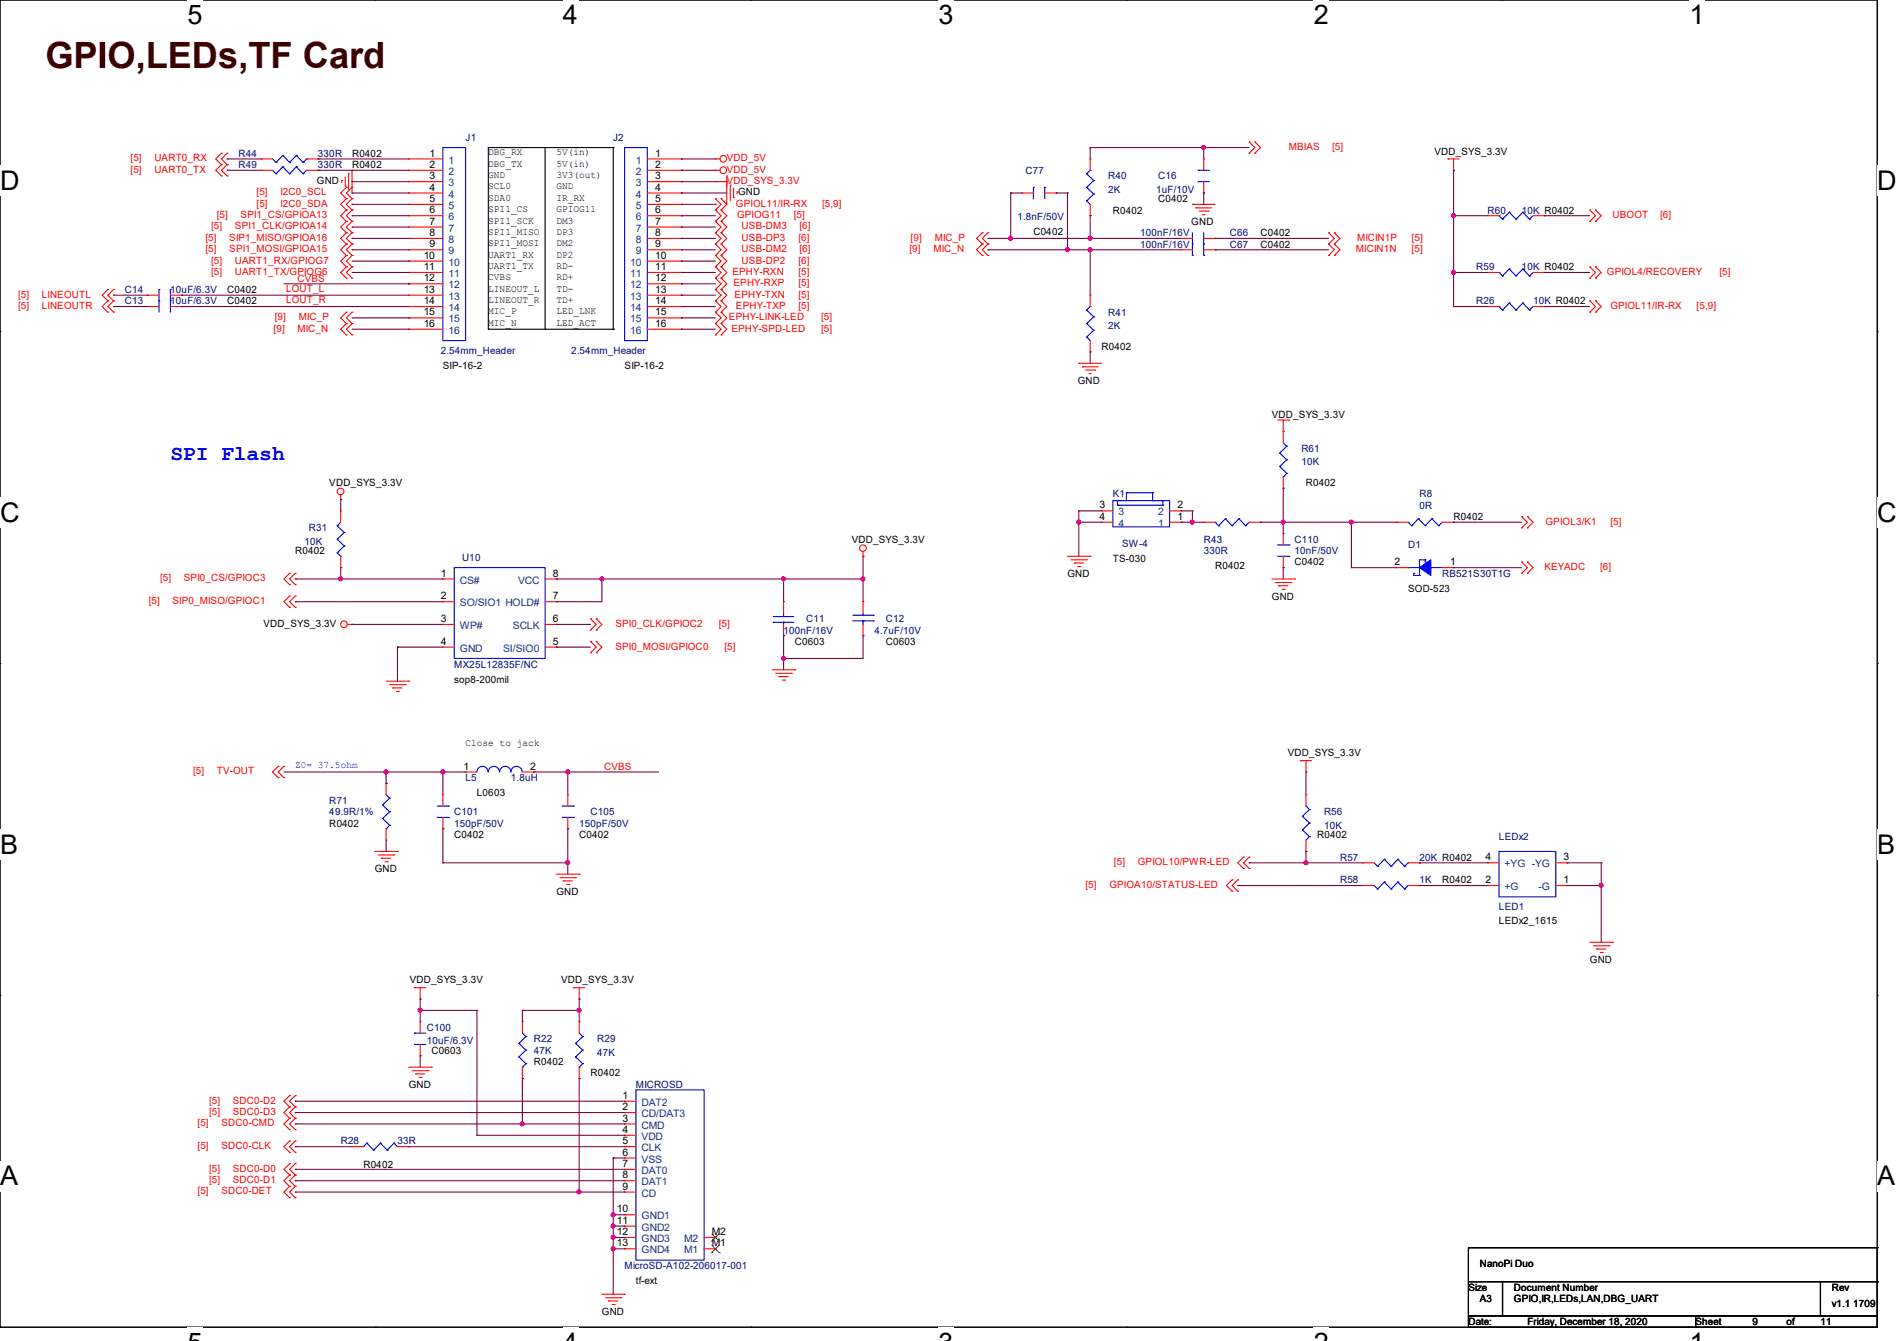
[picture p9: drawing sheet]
<svg xmlns="http://www.w3.org/2000/svg" width="297mm" height="210mm" viewBox="0 0 297 210" stroke-linecap="round" stroke-linejoin="round" font-family="sans-serif">
<path d="M0 0h293.9v207.9h-293.9z" fill="none" stroke="#000" stroke-width=".17"/>
<g fill="#fff">
<path d="M29.4 0h2.4v4.7h-2.4z"/>
<path d="M29.4 207.9h2.4v2.1h-2.4z"/>
</g>
<path d="M58.8 0h.1M58.8 207.9h.1" fill="none" stroke="#000" stroke-width=".17"/>
<g fill="#fff">
<path d="M88.1 0h2.4v4.7h-2.4z"/>
<path d="M88.1 207.9h2.4v2.1h-2.4z"/>
</g>
<path d="M117.6 0h.1M117.6 207.9h.1" fill="none" stroke="#000" stroke-width=".17"/>
<g fill="#fff">
<path d="M146.9 0h2.4v4.7h-2.4z"/>
<path d="M146.9 207.9h2.4v2.1h-2.4z"/>
</g>
<path d="M176.3 0h.1M176.3 207.9h.1" fill="none" stroke="#000" stroke-width=".17"/>
<g fill="#fff">
<path d="M205.7 0h2.4v4.7h-2.4z"/>
<path d="M205.7 207.9h2.4v2.1h-2.4z"/>
</g>
<path d="M235.1 0h.1M235.1 207.9h.1" fill="none" stroke="#000" stroke-width=".17"/>
<g fill="#fff">
<path d="M264.5 0h2.4v4.7h-2.4z"/>
<path d="M264.5 207.9h2.4v2.1h-2.4z"/>
<path d="M0 26h3v4.7h-3z"/>
<path d="M293.9 26h3.1v4.7h-3.1z"/>
<path d="M0 77.9h3v4.7h-3z"/>
<path d="M293.9 77.9h3.1v4.7h-3.1z"/>
</g>
<path d="M0 51.9h.1M293.9 51.9h.1" fill="none" stroke="#000" stroke-width=".17"/>
<g fill="#fff">
<path d="M0 129.9h2.8v4.7h-2.8z"/>
<path d="M293.9 129.9h2.9v4.7h-2.9z"/>
</g>
<path d="M0 103.9h.1M293.9 103.9h.1" fill="none" stroke="#000" stroke-width=".17"/>
<g fill="#fff">
<path d="M0 181.8h2.8v4.8h-2.8z"/>
<path d="M293.8 181.8h3v4.8h-3z"/>
</g>
<g fill="none" stroke="#000" stroke-width=".17">
<path d="M85.3 23.1v28.5M96 23.1h.1M96 23.1h-19.5v28.5M96 23.1v28.5M76.5 51.6h.1M76.5 51.6h19.5M85.3 51.6h.1M96 51.6h.1M0 155.9h.1M293.9 155.9h.1M229.9 195.4h.1M229.9 195.4v5.3"/>
<path d="M229.9 195.4h64M293.9 195.4h.1M293.9 195.4v5.3M229.9 200.7h5.3v5.4h-5.3zM229.9 206.1h35.6v1.8h-35.6zM235.2 200.7h49.8v5.4h-49.8zM265.5 206.1h28.4v1.8h-28.4zM285 200.7h8.9v5.4h-8.9zM293.9 200.7h.1"/>
</g>
<g fill="none" stroke="#f00" stroke-width=".17">
<path d="M34.7 24h.1M34.7 25.8h.1M34.7 27.6h.1M34.7 24l-.9 .9 .9 .9M34.7 25.8l-.9 .9 .9 .9M35.6 24h.1M35.6 25.8h.1M35.6 27.6h.1M35.6 24l-.9 .9 .9 .9M35.6 25.8l-.9 .9 .9 .9M40.9 24.9h.1M40.9 26.7h.1"/>
<path d="M40.9 24.9h1.8M40.9 26.7h1.8M48 24.9h1.8M48 26.7h1.8M49.8 24.9h.1M49.8 26.7h.1M53.5 28.3h.1M53.5 28.3v.3M54.1 29.2h.1M54.1 27.7v1.5M54.2 31.1h.1M54.2 32.9h.1"/>
<path d="M54.2 29.3h.1M54.2 38.2h.1M54.2 36.4h.1M54.2 34.7h.1M54.2 31.1l-.9 .9 .9 .9M54.2 29.3l-.9 .9 .9 .9M54.2 38.2l-.9 .9 .9 .9M54.2 36.4l-.9 .9 .9 .9M54.2 34.7l-.9 .9 .9 .8M54.2 32.9l-.9 .9 .9 .9M54.6 27.2h.1M54.6 27.2v2.5"/>
<path d="M55.1 26.7h.1M55.1 31.1h.1M55.1 32.9h.1M55.1 29.3h.1M55.1 38.2h.1M55.1 36.4h.1M55.1 34.7h.1M55.1 26.7v3.5M55.1 31.1l-.9 .9 .9 .9M55.1 29.3l-.9 .9 .9 .9M55.1 38.2l-.9 .9 .9 .9M55.1 36.4l-.9 .9 .9 .9"/>
<path d="M55.1 34.7l-.9 .9 .9 .8M55.1 32.9l-.9 .9 .9 .9M64 24.9h.1M64 26.7h.1M64 28.4h.1M64 30.2h.1M64 32h.1M64 33.8h.1M64 35.6h.1M64 37.3h.1M64 39.1h.1M64 24.9h5.3"/>
<path d="M64 28.4h5.3M64 26.7h5.3M64 32h5.3M64 37.3h5.3M64 30.2h5.3M64 33.8h5.3M64 35.6h5.3M64 39.1h5.3M101.3 24.9h5.4M101.3 28.4h5.4M101.3 26.7h5.4M101.3 32h5.4"/>
<path d="M101.3 37.3h5.4M101.3 30.2h5.4M101.3 33.8h5.4M101.3 35.6h5.4M101.3 39.1h5.4M106.7 24.9h.1M106.7 26.7h.1M106.7 28.4h.1M106.7 30.2h.1M106.7 32h.1M106.7 33.8h.1M106.7 35.6h.1"/>
<path d="M106.7 37.3h.1M106.7 39.1h.1M112 24.9h.1M112 28.4h.1M112 26.7h.1M112 32.9h.1M112 31.1h.1M112 34.7h.1M112 36.4h.1M112 38.2h.1M112 24.9h.7M112 28.4h1.8"/>
<path d="M112 26.7h.7M112 31.1l.9 .9-.9 .9M112 32.9l.9 .9-.9 .9M112 36.4l.9 .9-.9 .9M112 34.7l.9 .9-.9 .8M112 38.2l.9 .9-.9 .9M112.9 32.9h.1M112.9 31.1h.1M112.9 34.7h.1M112.9 36.4h.1M112.9 38.2h.1M112.9 31.1l.9 .9"/>
<path d="M112.9 32.9l.9 .9-.9 .9M112.9 36.4l.9 .9-.9 .9M112.9 34.7l.9 .9-.9 .8M112.9 38.2l.9 .9-.9 .9M113.8 28.4h.1M113.8 27.6h.1M113.8 27.6v4.4M113.8 32l-.9 .9M114.3 29h.1M114.3 29v2.5M114.9 30.9h.1M114.9 29.5v1.4"/>
<path d="M115.4 30.1h.1M115.4 30.1v.3M153.8 36.4h.1M153.8 38.2h.1M153.8 36.4l-.9 .9 .9 .9M153.8 38.2l-.9 .9 .9 .9M154.7 36.4h.1M154.7 38.2h.1M154.7 36.4l-.9 .9 .9 .9M154.7 38.2l-.9 .9 .9 .9M160 30.2h.1M160 30.2h1.8"/>
<path d="M163.6 30.2h1.8M165.4 30.2h.1M170.7 33.8h.1M170.7 24.9h.1M170.7 24.9v1.8M170.7 32v1.8M184.9 37.3h.1M184.9 39.1h.1M184.9 37.3h1.8M184.9 39.1h1.8M186.7 32h.1M186.7 32h3.5"/>
<path d="M187.2 32.6h.1M187.2 32.6h2.5M187.7 33.1h1.5M188.3 33.6h.1M188.3 33.6h.3M188.5 24.9h.1M188.5 30.2h.1M188.5 37.3h1.7M188.5 39.1h1.7M188.5 24.9v1.8M188.5 28.4v1.8M189.2 33.1h.1"/>
<path d="M190.2 37.3h.1M190.2 39.1h.1M195.6 24h.1M195.6 22.2h.1M195.6 22.2l.9 .9-.9 .9M196.5 24h.1M196.5 22.2h.1M196.5 22.2l.9 .9-.9 .9M208 38.2h.1M208 36.4h.1M208 36.4l.9 .9-.9 .9M208 38.2l.9 .9-.9 .9"/>
<path d="M208.9 38.2h.1M208.9 36.4h.1M208.9 36.4l.9 .9-.9 .9M208.9 38.2l.9 .9-.9 .9M226.7 24.9h.1M226.7 24.9h1.8M227.6 26.7h.1M227.6 24.9v1.8M232.9 33.8h.1M232.9 33.8h1.8M240 33.8h1.8M241.8 33.8h.1"/>
<path d="M248.9 34.7h.1M248.9 32.9h.1M248.9 32.9l.9 .9-.9 .9M249.8 34.7h.1M249.8 32.9h.1M249.8 32.9l.9 .9-.9 .9M16.9 45.3h.1M16.9 47.1h.1M16.9 48.9h.1M16.9 45.3l-.9 .9 .9 .9M16.9 47.1l-.9 .9 .9 .9M17.8 45.3h.1"/>
<path d="M17.8 47.1h.1M17.8 48.9h.1M17.8 45.3l-.9 .9 .9 .9M17.8 47.1l-.9 .9 .9 .9M23.1 48h.1M23.1 46.2h.1M23.1 46.2h1.8M23.1 48h1.8M26.7 46.2h1.7M26.7 48h1.7M28.4 48h.1M28.4 46.2h.1"/>
<path d="M54.2 40h.1M54.2 43.6h.1M54.2 41.8h.1M54.2 48.9h.1M54.2 50.7h.1M54.2 52.5h.1M54.2 41.8l-.9 .9 .9 .9M54.2 40l-.9 .9 .9 .9M54.2 48.9l-.9 .9 .9 .9M54.2 50.7l-.9 .9 .9 .9M55.1 40h.1M55.1 43.6h.1"/>
<path d="M55.1 41.8h.1M55.1 48.9h.1M55.1 50.7h.1M55.1 52.5h.1M55.1 41.8l-.9 .9 .9 .9M55.1 40l-.9 .9 .9 .9M55.1 48.9l-.9 .9 .9 .9M55.1 50.7l-.9 .9 .9 .9M64 40.9h.1M64 42.7h.1M64 44.4h.1M64 46.2h.1"/>
<path d="M64 48h.1M64 49.8h.1M64 51.6h.1M64 42.7h5.3M64 40.9h5.3M64 44.4h5.3M64 46.2h5.3M64 48h5.3M64 49.8h5.3M64 51.6h5.3M101.3 42.7h5.4M101.3 40.9h5.4"/>
<path d="M101.3 44.4h5.4M101.3 46.2h5.4M101.3 48h5.4M101.3 49.8h5.4M101.3 51.6h5.4M106.7 40.9h.1M106.7 42.7h.1M106.7 44.4h.1M106.7 46.2h.1M106.7 48h.1M106.7 49.8h.1M106.7 51.6h.1"/>
<path d="M112 45.3h.1M112 43.6h.1M112 41.8h.1M112 48.9h.1M112 47.1h.1M112 52.5h.1M112 50.7h.1M112 40h.1M112 43.6l.9 .8-.9 .9M112 41.8l.9 .9-.9 .9M112 47.1l.9 .9-.9 .9M112 45.3l.9 .9-.9 .9"/>
<path d="M112 50.7l.9 .9-.9 .9M112 48.9l.9 .9-.9 .9M112 40l.9 .9-.9 .9M112.9 45.3h.1M112.9 43.6h.1M112.9 41.8h.1M112.9 48.9h.1M112.9 47.1h.1M112.9 52.5h.1M112.9 50.7h.1M112.9 40h.1M112.9 43.6l.9 .8-.9 .9"/>
<path d="M112.9 41.8l.9 .9-.9 .9M112.9 47.1l.9 .9-.9 .9M112.9 45.3l.9 .9-.9 .9M112.9 50.7l.9 .9-.9 .9M112.9 48.9l.9 .9-.9 .9M112.9 40l.9 .9-.9 .9M153.8 40h.1M154.7 40h.1M168.9 56.9h.1M168.9 56.9h3.6M169.5 57.4h.1M169.5 57.4h2.4"/>
<path d="M170 58h1.4M170.5 58.5h.1M170.5 58.5h.4M170.7 55.1h.1M170.7 46.2h.1M170.7 46.2v1.8M170.7 53.3v1.8M171.4 58h.1M208 40h.1M208.9 40h.1M232.9 42.7h.1M232.9 48h.1"/>
<path d="M232.9 42.7h1.8M232.9 48h1.8M240 42.7h1.8M240 48h1.8M241.8 42.7h.1M241.8 48h.1M248.9 43.6h.1M248.9 41.8h.1M248.9 48.9h.1M248.9 47.1h.1M248.9 41.8l.9 .9-.9 .9M248.9 47.1l.9 .9-.9 .9"/>
<path d="M249.8 43.6h.1M249.8 41.8h.1M249.8 48.9h.1M249.8 47.1h.1M249.8 41.8l.9 .9-.9 .9M249.8 47.1l.9 .9-.9 .9M53.3 78.2h.1M53.3 77.5v.7M200 65.8h1.8M200.9 67.6h.1M200.9 76.5h.1M200.9 65.8v3.5"/>
<path d="M200.9 74.7v1.8M201.8 65.8h.1M45.3 95.1h.1M45.3 93.3h.1M45.3 91.6h.1M45.3 89.8h.1M45.3 93.3l-.8 .9 .8 .9M45.3 89.8l-.8 .9 .8 .9M46.2 95.1h.1M46.2 93.3h.1M46.2 91.6h.1M46.2 89.8h.1"/>
<path d="M46.2 93.3l-.9 .9 .9 .9M46.2 89.8l-.9 .9 .9 .9M53.3 80h.1M53.3 88.9h.1M53.3 80v1.8M53.3 87.1v1.8M54.4 97.8h.7M55.1 97.8h.1M69.3 90.7h.1M69.3 94.2h.1M69.3 97.8h.1M69.3 97.8h1.8"/>
<path d="M69.3 90.7h1.8M69.3 94.2h1.8M85.3 97.8h1.8M85.3 90.7h1.8M85.3 94.2h1.8M87.1 97.8h.1M87.1 94.2h.1M87.1 90.7h.1M92.5 98.7h.1M92.5 96.9h.1M92.5 96.9l.8 .9-.8 .9M93.3 98.7h.1"/>
<path d="M93.3 96.9h.1M93.3 96.9l.9 .9-.9 .9M122.7 99.6h.1M122.7 94.2h.1M122.7 94.2v1.8M122.7 97.8v1.8M135.1 87.1h.1M135.1 94.2h.1M135.1 99.6h.1M135.1 86.4v.7M135.1 94.2v1.8M135.1 97.8v1.8"/>
<path d="M167.1 87.1h3.6M167.7 87.7h2.4M168.2 88.2h.1M168.2 88.2h1.4M168.7 88.7h.4M169.1 88.7h.1M170.1 87.7h.1M170.7 87.1h.1M172.5 80h.1M172.5 81.8h.1M172.5 81.8h1.7M172.5 80h1.7"/>
<path d="M183.1 81.8h1.8M183.1 80h1.8M184.9 80h.1M184.9 81.8h.1M188.5 81.8h.1M188.5 81.8h1.7M195.6 81.8h1.8M197.4 81.8h.1M199.1 90.7h3.6M199.7 91.2h2.4M200.2 91.7h.1M200.2 91.7h1.4"/>
<path d="M200.7 92.3h.4M200.9 88.9h.1M200.9 83.6h.1M200.9 83.6v1.7M200.9 87.1v1.8M201.1 92.3h.1M202.1 91.2h.1M202.7 90.7h.1M218.7 81.8h.1M218.7 88.9h.1M218.7 81.8h1.8M218.7 88.9h1.8"/>
<path d="M225.8 81.8h1.8M225.8 88.9h1.8M227.6 81.8h.1M227.6 88.9h.1M238.3 89.8h.1M238.3 88h.1M238.3 80.9h.1M238.3 82.7h.1M238.3 88l.8 .9-.8 .9M238.3 80.9l.8 .9-.8 .9M239.1 89.8h.1M239.1 88h.1"/>
<path d="M239.1 80.9h.1M239.1 82.7h.1M239.1 88l.9 .9-.9 .9M239.1 80.9l.9 .9-.9 .9M60.5 106.7h3.5M61 107.2h2.5M61.5 107.7h.1M61.5 107.7h1.4M62.1 108.3h.3M62.4 108.3h.1M63.5 107.2h.1M64 106.7h.1"/>
<path d="M69.3 101.3h.1M69.3 101.3h1.8M85.3 101.3h1.8M87.1 101.3h.1M92.5 102.2h.1M92.5 100.5h.1M92.5 100.5l.8 .8-.8 .9M93.3 102.2h.1M93.3 100.5h.1M93.3 100.5l.9 .8-.9 .9M120.9 104.9h3.6M121.5 105.5h2.4"/>
<path d="M122 106h.1M122 106h1.4M122.5 106.5h.4M122.9 106.5h.1M123.9 105.5h.1M124.5 104.9h.1M203.6 119.1h.1M203.6 119.1h1.8M204.5 119.1v1.8M43.6 121.8h.1M43.6 120h.1M43.6 120l-.9 .9 .9 .9"/>
<path d="M44.5 121.8h.1M44.5 120h.1M44.5 120l-.9 .9 .9 .9M58.7 133.4h3.5M59.2 133.9h2.5M59.7 134.4h.1M59.7 134.4h1.5M60.3 135h.3M60.5 122.7h.1M60.5 131.6h.1M60.5 122.7v1.8M60.5 129.8v1.8"/>
<path d="M60.6 135h.1M61.7 133.9h.1M62.2 133.4h.1M69.3 129.8h.1M69.3 124.5h.1M69.3 124.5v1.7M69.3 128v1.8M72.9 120.9h.1M72.9 120.9h1.8M81.8 120.9h1.8M83.6 120.9h.1M87.1 136.9h3.6"/>
<path d="M87.7 137.5h2.4M88.2 138h.1M88.2 138h1.4M88.7 138.5h.4M88.9 129.8h.1M88.9 124.5h.1M88.9 124.5v1.7M88.9 128v1.8M89.1 138.5h.1M90.1 137.5h.1M90.7 136.9h.1M192.9 139.6h.1"/>
<path d="M192.9 137.8h.1M192.9 137.8l-.9 .9 .9 .9M193.8 139.6h.1M193.8 137.8h.1M193.8 137.8l-.9 .9 .9 .9M194.7 136h.1M194.7 134.2h.1M194.7 134.2l-.9 .9 .9 .9M195.6 136h.1M195.6 134.2h.1M195.6 134.2l-.9 .9 .9 .9M204.5 120.9h.1"/>
<path d="M204.5 133.4h.1M204.5 124.5h.1M204.5 124.5v1.7M204.5 131.6v1.8M213.4 135.1h.1M213.4 138.7h.1M213.4 135.1h1.7M213.4 138.7h1.7M220.5 135.1h1.8M220.5 138.7h1.8M222.3 135.1h.1M222.3 138.7h.1"/>
<path d="M232.9 135.1h.1M232.9 138.7h.1M232.9 135.1h1.8M232.9 138.7h1.8M243.6 135.1h1.8M243.6 138.7h1.8M245.4 135.1h.1M245.4 138.7h.1M64.9 154.7h.1M64.9 154.7h1.8M65.8 156.5h.1M65.8 154.7v1.8"/>
<path d="M89.8 154.7h.1M89.8 154.7h1.8M90.7 156.5h.1M90.7 154.7v1.8M248.9 147.6h3.6M249.5 148.1h2.4M250 148.6h.1M250 148.6h1.4M250.5 149.2h.4M250.9 149.2h.1M251.9 148.1h.1M252.5 147.6h.1"/>
<path d="M45.3 175.1h.1M45.3 173.4h.1M45.3 176.9h.1M45.3 178.7h.1M45.3 171.6h.1M45.3 173.4l-.8 .8 .8 .9M45.3 175.1l-.8 .9 .8 .9M45.3 178.7l-.8 .9 .8 .9M45.3 171.6l-.8 .9 .8 .9M46.2 175.1h.1M46.2 173.4h.1M46.2 176.9h.1"/>
<path d="M46.2 178.7h.1M46.2 171.6h.1M46.2 173.4l-.9 .8 .9 .9M46.2 175.1l-.9 .9 .9 .9M46.2 178.7l-.9 .9 .9 .9M46.2 171.6l-.9 .9 .9 .9M55.1 179.6h.1M55.1 179.6h1.8M62.2 179.6h1.8M64 179.6h.1M64 167.1h3.6M64.6 167.7h2.4"/>
<path d="M65.1 168.2h.1M65.1 168.2h1.4M65.6 168.7h.4M65.8 160h.1M65.8 165.4h.1M65.8 160v1.8M65.8 163.6v1.8M66 168.7h.1M67 167.7h.1M67.6 167.1h.1M81.8 160h.1M81.8 168.9h.1"/>
<path d="M81.8 160v1.8M81.8 167.1v1.8M90.7 160h.1M90.7 168.9h.1M90.7 160v1.8M90.7 167.1v1.8M97.8 172.5h.1M97.8 174.2h.1M97.8 176h.1M97.8 177.8h.1M97.8 179.6h.1M97.8 179.6h1.8"/>
<path d="M97.8 172.5h1.8M97.8 174.2h1.8M97.8 176h1.8M97.8 177.8h1.8M45.3 180.5h.1M45.3 184h.1M45.3 182.2h.1M45.3 185.8h.1M45.3 187.6h.1M45.3 182.2l-.8 .9 .8 .9M45.3 184l-.8 .9 .8 .9M45.3 185.8l-.8 .9 .8 .9"/>
<path d="M46.2 180.5h.1M46.2 184h.1M46.2 182.2h.1M46.2 185.8h.1M46.2 187.6h.1M46.2 182.2l-.9 .9 .9 .9M46.2 184l-.9 .9 .9 .9M46.2 185.8l-.9 .9 .9 .9M97.8 181.4h.1M97.8 183.1h.1M97.8 184.9h.1M97.8 186.7h.1"/>
<path d="M97.8 190.2h.1M97.8 192h.1M97.8 193.8h.1M97.8 195.6h.1M97.8 181.4h1.8M97.8 183.1h1.8M97.8 184.9h1.8M97.8 186.7h1.8M97.8 190.2h1.8M97.8 192h1.8M97.8 193.8h1.8M97.8 195.6h1.8"/>
<path d="M110.2 193.8h1.8M110.2 195.6h1.8M112 195.6h.1M112 193.8h.1M94.2 202.7h3.6M94.8 203.2h2.4M95.3 203.8h.1M95.3 203.8h1.4M95.8 204.3h.4M96.2 204.3h.1M97.2 203.2h.1M97.8 202.7h.1"/>
<circle cx="113.2" cy="24.9" r=".52"/>
<circle cx="113.2" cy="26.6" r=".52"/>
<circle cx="53.3" cy="77" r=".52"/>
<circle cx="53.8" cy="97.8" r=".52"/>
<circle cx="135.1" cy="85.9" r=".52"/>
</g>
<g fill="none" stroke="#00f" stroke-width=".17">
<path d="M42.7 24.9l.5 .5M42.7 26.7l.5 .5M43.2 25.4h.1M43.2 27.2h.1M44.3 24.3h.1M44.3 26.1h.1M44.3 24.3l-1.1 1.1M44.3 24.3l1 1.1M44.3 26.1l-1.1 1.1M44.3 26.1l1 1.1M45.3 25.4h.1M45.3 27.2h.1"/>
<path d="M46.4 24.3h.1M46.4 26.1h.1M46.4 24.3l-1.1 1.1M46.4 24.3l1.1 1.1M46.4 26.1l-1.1 1.1M46.4 26.1l1.1 1.1M47.5 25.4h.1M47.5 27.2h.1M48 24.9h.1M48 26.7h.1M48 24.9l-.5 .5M48 26.7l-.5 .5"/>
<path d="M69.3 23.1h3.6v30.2h-3.6zM97.8 23.1h3.5v30.2h-3.5zM161.8 29.3h.1M161.8 29.3v1.8M163.6 29.3h.1M163.6 29.3v1.8M170.1 31.5h.1M170.1 29.3h.1M170.1 27.2h.1M170.1 31.5l.6 .5M170.1 29.3l1.1 1.1M170.1 27.2l1.1 1.1"/>
<path d="M170.7 26.7h.1M170.7 26.7l-.6 .5M171.2 30.4h.1M171.2 28.3h.1M171.2 30.4l-1.1 1.1M171.2 28.3l-1.1 1M186.7 38.2h.1M186.7 36.4v3.6M187.6 26.7h.1M187.6 28.4h.1M187.6 26.7h1.8M187.6 28.4h1.8"/>
<path d="M188.5 38.2h.1M188.5 36.4v3.6M234.7 33.8h.1M234.7 33.8l.5 .5M235.2 34.3h.1M236.3 33.2h.1M236.3 33.2l1.1 1.1M236.3 33.2l-1.1 1.1M237.4 34.3h.1M238.4 33.2h.1M238.4 33.2l1.1 1.1M238.4 33.2l-1 1.1"/>
<path d="M239.5 34.3h.1M240 33.8l-.5 .5M24.9 47.1h.1M24.9 45.3h.1M24.9 45.3v3.6M26.7 47.1h.1M26.7 45.3h.1M26.7 45.3v3.6M170.1 52.8h.1M170.1 50.7h.1M170.1 48.6h.1M170.1 52.8l.6 .5"/>
<path d="M170.1 50.7l1.1 1M170.1 48.6l1.1 1M170.7 48h.1M170.7 48l-.6 .6M171.2 51.7h.1M171.2 49.6h.1M171.2 51.7l-1.1 1.1M171.2 49.6l-1.1 1.1M186.7 40h.1M188.5 40h.1M234.7 42.7h.1M234.7 48h.1"/>
<path d="M234.7 42.7l.5 .5M234.7 48l.5 .6M235.2 43.2h.1M235.2 48.6h.1M236.3 42.1h.1M236.3 47.5h.1M236.3 42.1l1.1 1.1M236.3 42.1l-1.1 1.1M236.3 47.5l1.1 1.1M236.3 47.5l-1.1 1.1M237.4 43.2h.1M237.4 48.6h.1"/>
<path d="M238.4 42.1h.1M238.4 47.5h.1M238.4 42.1l1.1 1.1M238.4 42.1l-1 1.1M238.4 47.5l1.1 1.1M238.4 47.5l-1 1.1M239.5 43.2h.1M239.5 48.6h.1M240 42.7l-.5 .5M240 48l-.5 .6M174.2 78.4h8.9v4.1h-8.9zM175 78.4h.1"/>
<path d="M175 79.1h.1M175 79.1h7.1M175 78.4h1.4M175 78.4v.7M176.4 77.2h.1M176.4 78.4h.1M176.4 77.2h4.1M176.4 77.2v1.2M180.5 78.4h.1M180.5 77.2h.1M180.5 78.4h1.6M180.5 77.2v1.2"/>
<path d="M182.1 79.1h.1M182.1 78.4h.1M182.1 78.4v.7M200.4 71h.1M200.4 73.1h.1M200.4 71l1.1 1M200.4 73.1l1.1 1M200.9 74.7h.1M200.9 69.3l.6 .6M201.5 69.9h.1M201.5 72h.1M201.5 74.1h.1"/>
<path d="M201.5 69.9l-1.1 1.1M201.5 72l-1.1 1.1M201.5 74.1l-.6 .6M52.8 82.3h.1M52.8 84.5h.1M52.8 86.6h.1M52.8 82.3l1.1 1.1M52.8 84.5l1.1 1M52.8 86.6l.5 .5M53.3 87.1h.1M53.3 81.8l-.5 .5M53.9 83.4h.1"/>
<path d="M53.9 85.5h.1M53.9 83.4l-1.1 1.1M53.9 85.5l-1.1 1.1M71.1 88.9h14.2v14.2h-14.2zM121.1 96.6h.1M121.1 97.5h.1M121.1 96.6h3.2M121.1 97.5h3.2M122.7 97.5h.1M122.7 96.6h.1M122.7 96v.6M122.7 97.5v.3"/>
<path d="M133.5 97.2h3.2M133.5 96.4h3.2M135.1 96.4h.1M135.1 97.2h.1M135.1 96v.4M135.1 97.2v.6M136.7 97.2h.1M136.7 96.4h.1M190.2 81.8h.1M190.2 81.8l.6 .5M190.8 82.3h.1M191.9 81.2h.1"/>
<path d="M191.9 81.2l1 1.1M191.9 81.2l-1.1 1.1M192.9 82.3h.1M194 81.2h.1M194 81.2l1 1.1M194 81.2l-1.1 1.1M195 82.3h.1M195.6 81.8l-.6 .5M200 87.1h1.8M200 85.3h1.8M201.8 87.1h.1M201.8 85.3h.1"/>
<path d="M220.5 81.8h.1M220.5 88.9h.1M220.5 81.8l.5 .5M220.5 88.9h1.8M221 82.3h.1M221.4 90.1h.1M221.4 89.8h.1M221.4 90.1h.9M221.4 89.8v.3M222.1 81.2h.1M222.1 81.2l1 1.1M222.1 81.2l-1.1 1.1"/>
<path d="M222.3 90.1h.1M223.1 82.3h.1M223.1 87.7h.1M223.1 88h.1M223.1 87.7h-.8v2.4M223.1 87.7v.3M224 88.9h.1M224 88.9h1.8M224.2 81.2h.1M224.2 81.2l1.1 1.1M224.2 81.2l-1.1 1.1M225.3 82.3h.1"/>
<path d="M225.8 81.8l-.5 .5M59.9 126.1h.1M59.9 128.2h.1M59.9 126.1l1.1 1M59.9 128.2l1.1 1M60.5 129.8h.1M60.5 124.5l.5 .5M61 125h.1M61 127.1h.1M61 129.2h.1M61 125l-1.1 1.1M61 127.1l-1.1 1.1"/>
<path d="M61 129.2l-.5 .6M68.5 128h1.7M68.5 126.2h1.7M70.2 128h.1M70.2 126.2h.1M74.7 120.9a.87 .87 0 0 1 .8-.9 .87 .87 0 0 1 .9 .9M76.5 120.9a.87 .87 0 0 1 .8-.9 .87 .87 0 0 1 .9 .9M78.2 120.9a.87 .87 0 0 1 .9-.9 .87 .87 0 0 1 .9 .9M80 120.9a.87 .87 0 0 1 .9-.9 .87 .87 0 0 1 .8 .9M88 128h1.8M88 126.2h1.8M89.8 128h.1"/>
<path d="M89.8 126.2h.1M203.9 130h.1M203.9 127.8h.1M203.9 130l1.1 1M203.9 127.8l1.1 1.1M204.5 126.2h.1M204.5 126.2l.5 .6M205 131h.1M205 128.9h.1M205 126.8h.1M205 131l-.5 .6M205 128.9l-1.1 1.1"/>
<path d="M205 126.8l-1.1 1M215.1 135.1l.6 .6M215.1 138.7l.6 .5M215.7 135.7h.1M215.7 139.2h.1M216.7 134.6h.1M216.7 138.1h.1M216.7 134.6l-1 1.1M216.7 134.6l1.1 1.1M216.7 138.1l-1 1.1M216.7 138.1l1.1 1.1M217.8 135.7h.1"/>
<path d="M217.8 139.2h.1M218.9 134.6h.1M218.9 138.1h.1M218.9 134.6l-1.1 1.1M218.9 134.6l1 1.1M218.9 138.1l-1.1 1.1M218.9 138.1l1 1.1M219.9 135.7h.1M219.9 139.2h.1M220.5 135.1h.1M220.5 138.7h.1M220.5 135.1l-.6 .6"/>
<path d="M220.5 138.7l-.6 .5M234.7 133.4h8.9v7.1h-8.9zM57.4 179h.1M57.4 179l-.5 .6M57.4 179l1.1 1.1M59.6 179h.1M59.6 179l-1.1 1.1M59.6 179l1 1.1M61.7 179h.1M61.7 179l-1.1 1.1M61.7 179l.5 .6M62.2 179.6h.1"/>
<path d="M64.9 161.8h.1M64.9 163.6h.1M64.9 161.8h1.8M64.9 163.6h1.8M81.2 163.4h.1M81.2 165.5h.1M81.2 163.4l1.1 1.1M81.2 165.5l1.1 1.1M81.8 167.1h.1M81.8 161.8l.5 .5M82.3 162.3h.1M82.3 164.5h.1"/>
<path d="M82.3 166.6h.1M82.3 162.3l-1.1 1.1M82.3 164.5l-1.1 1M82.3 166.6l-.5 .5M90.1 163.4h.1M90.1 165.5h.1M90.1 163.4l1.1 1.1M90.1 165.5l1.1 1.1M90.7 167.1h.1M90.7 161.8l.5 .5M91.2 162.3h.1M91.2 164.5h.1"/>
<path d="M91.2 166.6h.1M91.2 162.3l-1.1 1.1M91.2 164.5l-1.1 1M91.2 166.6l-.5 .5M99.6 170.7h10.6v26.7h-10.6zM58.5 180.1h.1M60.6 180.1h.1"/>
</g>
<path d="M222.3 88.9l1.7-1.2v2.4z" fill-rule="evenodd" fill="#00f" stroke="#00f" stroke-width=".17"/>
<path d="M111.4 196.2h.1M111.4 194.4h.1M111.5 195l1.1 1.2M111.5 193.3l1.1 1.1M112.6 195l-1.2 1.2M112.6 193.3l-1.2 1.1M112.6 196.2h.1M112.6 194.4h.1" fill="none" stroke="#7f3f00" stroke-width=".16"/>
<g fill="none" stroke="#7f003f" stroke-width=".17">
<path d="M35.6 24.9h.1M35.6 26.7h.1M35.6 24.9h5.3M35.6 26.7h5.3M49.8 24.9h.1M49.8 26.7h.1M49.8 24.9h14.2M49.8 26.7h14.2M55.1 28.4h.1M55.1 30.2h.1M55.1 32h.1M55.1 37.3h.1"/>
<path d="M55.1 35.6h.1M55.1 39.1h.1M55.1 33.8h.1M55.1 33.8h8.9M55.1 37.3h8.9M55.1 39.1h8.9M55.1 30.2h8.9M55.1 28.4h8.9M55.1 32h8.9M55.1 35.6h8.9M106.7 30.2h.1M106.7 28.4h.1"/>
<path d="M106.7 26.7h.1M106.7 24.9h.1M106.7 33.8h.1M106.7 37.3h.1M106.7 35.6h.1M106.7 39.1h.1M106.7 33.8h5.3M106.7 37.3h5.3M106.7 39.1h5.3M106.7 30.2h7.1M106.7 24.9h5.3M106.7 26.7h5.3"/>
<path d="M106.7 28.4h5.3M106.7 32h5.3M106.7 35.6h5.3M112 32h.1M154.7 39.1h.1M154.7 37.3h.1M154.7 37.3h30.2M154.7 39.1h30.2M158.2 37.3h.1M158.2 30.2h.1M158.2 30.2v7.1M158.2 30.2h1.8"/>
<path d="M165.4 30.2h.1M165.4 30.2h1.7M167.1 30.2h.1M167.1 39.1h.1M167.1 30.2v8.9M170.7 23.1h.1M170.7 33.8h.1M170.7 37.3h.1M170.7 39.1h.1M170.7 23.1v1.8M170.7 33.8v3.5M170.7 39.1v7.1"/>
<path d="M170.7 23.1h24.9M188.5 23.1h.1M188.5 30.2h.1M188.5 23.1v1.8M188.5 30.2v1.8M190.2 39.1h.1M190.2 37.3h.1M190.2 37.3h17.8M190.2 39.1h17.8M227.6 33.8h.1M227.6 26.7h.1M227.6 33.8h5.3"/>
<path d="M227.6 26.7v21.3M241.8 33.8h.1M241.8 33.8h7.1M17.8 46.2h.1M17.8 48h.1M17.8 46.2h5.3M17.8 48h5.3M28.4 48h.1M28.4 46.2h.1M28.4 46.2h35.6M28.4 48h35.6M44.5 44.4h19.5"/>
<path d="M55.1 42.7h8.9M55.1 51.6h8.9M55.1 49.8h8.9M55.1 40.9h8.9M64 49.8h.1M64 51.6h.1M64 40.9h.1M64 42.7h.1M64 44.4h.1M106.7 46.2h.1M106.7 42.7h.1M106.7 44.4h.1"/>
<path d="M106.7 51.6h.1M106.7 48h.1M106.7 49.8h.1M106.7 40.9h.1M106.7 42.7h5.3M106.7 46.2h5.3M106.7 48h5.3M106.7 44.4h5.3M106.7 51.6h5.3M106.7 49.8h5.3M106.7 40.9h5.3M170.7 55.1h.1"/>
<path d="M170.7 55.1v1.8M227.6 42.7h.1M227.6 48h.1M227.6 42.7h5.3M227.6 48h5.3M241.8 42.7h.1M241.8 48h.1M241.8 42.7h7.1M241.8 48h7.1M53.3 78.2h.1M53.3 78.2v1.8M200.9 76.5h.1"/>
<path d="M200.9 76.5v7.1M46.2 94.2h.1M46.2 90.7h.1M46.2 90.7h23.1M46.2 94.2h23.1M53.3 90.7h.1M53.3 88.9h.1M53.3 88.9v1.8M55.1 97.8h.1M55.1 97.8h14.2M87.1 97.8h.1M87.1 94.2h.1"/>
<path d="M87.1 90.7h.1M87.1 90.7h48M87.1 97.8h5.4M94.2 90.7h.1M94.2 90.7v3.5h-7.1M122.7 90.7h.1M122.7 99.6h.1M122.7 90.7v3.5M122.7 99.6v5.3M135.1 90.7h.1M135.1 87.1h.1M135.1 99.6h.1"/>
<path d="M135.1 87.1v7.1M135.1 99.6v3.5h-12.4M168.9 81.8h.1M168.9 80h.1M168.9 81.8h3.6M168.9 80v7.1M168.9 80h3.6M184.9 81.8h.1M184.9 81.8h3.6M184.9 80h1.8M186.7 81.8h.1M186.7 80h.1"/>
<path d="M186.7 80v1.8M197.4 81.8h.1M197.4 81.8h21.3M200.9 81.8h.1M200.9 88.9h.1M200.9 88.9v1.8M211.6 88.9h.1M211.6 81.8h.1M211.6 88.9h7.1M211.6 81.8v7.1M227.6 88.9h.1M227.6 81.8h.1"/>
<path d="M227.6 88.9h10.7M227.6 81.8h10.7M62.2 101.3h.1M62.2 101.3h7.1M62.2 101.3v5.4M87.1 101.3h.1M87.1 101.3h5.4M122.7 103.1h.1M44.5 120.9h28.4M60.5 120.9h.1M60.5 133.4h.1M60.5 122.7h.1"/>
<path d="M60.5 120.9v1.8M60.5 131.6v1.8M69.3 120.9h.1M69.3 129.8h.1M69.3 135.1h.1M69.3 135.1h19.6M69.3 120.9v3.6M69.3 129.8v5.3M83.6 120.9h.1M83.6 120.9h19.5M88.9 120.9h.1M88.9 135.1h.1"/>
<path d="M88.9 129.8h.1M88.9 120.9v3.6M88.9 129.8v7.1M193.8 138.7h.1M193.8 138.7h19.6M195.6 135.1h.1M195.6 135.1h17.8M204.5 133.4h.1M204.5 120.9h.1M204.5 135.1h.1M204.5 120.9v3.6M204.5 133.4v1.7"/>
<path d="M222.3 138.7h.1M222.3 135.1h.1M222.3 135.1h10.6M222.3 138.7h10.6M245.4 135.1h.1M245.4 138.7h.1M245.4 135.1h5.3M245.4 138.7h5.3M250.7 138.7h.1M250.7 135.1h.1M250.7 135.1v12.5M65.8 158.2h.1"/>
<path d="M65.8 156.5h.1M65.8 158.2h8.9M65.8 156.5v3.5M74.7 158.2h.1M74.7 158.2v19.6M81.8 158.2h.1M81.8 158.2v1.8M81.8 158.2h8.9M90.7 158.2h.1M90.7 156.5h.1M90.7 156.5v3.5M46.2 172.5h.1"/>
<path d="M46.2 176h.1M46.2 174.2h.1M46.2 179.6h.1M46.2 172.5h51.6M46.2 176h51.6M46.2 179.6h8.9M46.2 174.2h51.6M64 179.6h.1M64 179.6h33.8M65.8 165.4h.1M65.8 165.4v1.7M74.7 177.8h.1"/>
<path d="M74.7 177.8h23.1M81.8 176h.1M81.8 168.9h.1M81.8 168.9v7.1M90.7 168.9h.1M90.7 168.9v17.8M46.2 186.7h.1M46.2 183.1h.1M46.2 184.9h.1M46.2 186.7h51.6M46.2 183.1h51.6M46.2 184.9h51.6"/>
<path d="M90.7 186.7h.1M96 181.4h.1M96 190.2h.1M96 192h.1M96 193.8h.1M96 195.6h.1M96 181.4h1.8M96 181.4v21.3M96 190.2h1.8M96 192h1.8M96 193.8h1.8M96 195.6h1.8"/>
</g>
<g fill="#f0f" stroke="#f0f" stroke-width=".17">
<circle cx="204.4" cy="135.1" r=".32"/>
<circle cx="250.7" cy="138.7" r=".32"/>
<circle cx="227.6" cy="42.7" r=".32"/>
<circle cx="227.6" cy="33.8" r=".32"/>
<circle cx="188.4" cy="23.1" r=".32"/>
<circle cx="170.7" cy="37.3" r=".32"/>
<circle cx="158.2" cy="37.3" r=".32"/>
<circle cx="167.1" cy="39.1" r=".32"/>
<circle cx="170.7" cy="39.1" r=".32"/>
<circle cx="90.7" cy="186.7" r=".32"/>
<circle cx="90.7" cy="158.2" r=".32"/>
<circle cx="81.8" cy="176" r=".32"/>
<circle cx="65.8" cy="158.2" r=".32"/>
<circle cx="96" cy="190.2" r=".32"/>
<circle cx="96" cy="192" r=".32"/>
<circle cx="96" cy="195.6" r=".32"/>
<circle cx="96" cy="193.8" r=".32"/>
<circle cx="53.3" cy="90.7" r=".32"/>
<circle cx="135.1" cy="90.7" r=".32"/>
<circle cx="122.7" cy="103.1" r=".32"/>
<circle cx="211.6" cy="81.8" r=".32"/>
<circle cx="168.9" cy="81.8" r=".32"/>
<circle cx="200.9" cy="81.8" r=".32"/>
<circle cx="122.7" cy="90.7" r=".32"/>
<circle cx="94.2" cy="90.7" r=".32"/>
<circle cx="186.7" cy="81.8" r=".32"/>
<circle cx="88.9" cy="120.9" r=".32"/>
<circle cx="60.4" cy="120.9" r=".32"/>
<circle cx="69.3" cy="120.9" r=".32"/>
<circle cx="88.9" cy="135.1" r=".32"/>
</g>
<text font-size="5.7" fill="#3f0000" x="7.1" y="10.6">GPIO,LEDs,TF Card</text>
<g font-size="4.2">
<text x="29.4" y="3.8">5</text>
<text x="88.1" y="3.8">4</text>
<text x="146.9" y="3.8">3</text>
<text x="205.7" y="3.8">2</text>
<text x="264.5" y="3.8">1</text>
<text x="0" y="29.8">D</text>
<text x="293.9" y="29.8">D</text>
<text x="0" y="81.7">C</text>
<text x="293.9" y="81.7">C</text>
<text x="0" y="133.7">B</text>
<text x="293.9" y="133.7">B</text>
<text x="0" y="185.6">A</text>
<text x="293.9" y="185.6">A</text>
</g>
<text font-size="3.3" fill="#00f" x="26.7" y="72.1">SPI Flash</text>
<g font-size="1.6" fill="#00007f">
<text x="72.9" y="22.1">J1</text>
<text x="96" y="22.1">J2</text>
<text x="37.3" y="24.6">R44</text>
<text x="37.3" y="26.3">R49</text>
<text x="49.8" y="24.6">330R</text>
<text x="49.8" y="26.3">330R</text>
<text x="160.6" y="27.2">C77</text>
<text x="173.5" y="28.1">R40</text>
<text x="181.4" y="28.1">C16</text>
<text x="159.3" y="34.5">1.8nF/50V</text>
<text x="173.5" y="30.2">2K</text>
<text x="181" y="30.2">1uF/10V</text>
<text x="232.9" y="33.4">R60</text>
<text x="238.3" y="33.4">10K R0402</text>
<text x="178.5" y="37">100nF/16V</text>
<text x="178.5" y="38.8">100nF/16V</text>
<text x="192.6" y="37">C66</text>
<text x="192.6" y="38.8">C67</text>
<text x="19.6" y="47.7">C13</text>
<text x="19.6" y="45.9">C14</text>
<text x="26.7" y="47.7">10uF/6.3V</text>
<text x="26.7" y="45.9">10uF/6.3V</text>
<text x="231.1" y="42.3">R59</text>
<text x="231.1" y="47.7">R26</text>
<text x="238.2" y="42.3">10K R0402</text>
<text x="240" y="47.7">10K R0402</text>
<text x="173.5" y="49.4">R41</text>
<text x="173.5" y="51.6">2K</text>
<text x="69" y="55.5">2.54mm_Header</text>
<text x="89.5" y="55.5">2.54mm_Header</text>
<text x="203.7" y="70.8">R61</text>
<text x="174.2" y="77.9">K1</text>
<text x="203.7" y="72.9">10K</text>
<text x="222.2" y="77.9">R8</text>
<text x="48.3" y="83.2">R31</text>
<text x="222.2" y="79.7">0R</text>
<text x="47.7" y="85.3">10K</text>
<text x="72.3" y="87.8">U10</text>
<text x="175.7" y="85.7">SW-4</text>
<text x="188.5" y="85">R43</text>
<text x="188.5" y="86.8">330R</text>
<text x="202.7" y="85">C110</text>
<text x="202.7" y="86.8">10nF/50V</text>
<text x="220.5" y="85.9">D1</text>
<text x="225.8" y="90.3">RB521S30T1G</text>
<text x="122.7" y="99.2">100nF/16V</text>
<text x="126.2" y="97.4">C11</text>
<text x="136.9" y="99.2">4.7uF/10V</text>
<text x="138.7" y="97.4">C12</text>
<text x="71.1" y="104.6">MX25L12835F/NC</text>
<text x="51.6" y="125.9">R71</text>
<text x="72.9" y="122.3">L5</text>
<text x="80" y="122.3">1.8uH</text>
<text x="51.6" y="127.7">49.9R/1%</text>
<text x="71.1" y="127.7">C101</text>
<text x="71.1" y="129.5">150pF/50V</text>
<text x="90.7" y="129.5">150pF/50V</text>
<text x="92.5" y="127.7">C105</text>
<text x="207.3" y="127.7">R56</text>
<text x="207.3" y="129.8">10K</text>
<text x="234.7" y="131.6">LEDx2</text>
<text x="209.8" y="134.8">R57</text>
<text x="222.2" y="134.8">20K R0402</text>
<text x="209.8" y="138.3">R58</text>
<text x="222.2" y="138.3">1K</text>
<text x="234.7" y="142.4">LED1</text>
<text x="66.8" y="161.5">C100</text>
<text x="66.8" y="163.6">10uF/6.3V</text>
<text x="83.6" y="163.2">R22</text>
<text x="83.6" y="165">47K</text>
<text x="93.5" y="163.2">R29</text>
<text x="93.5" y="165.3">47K</text>
<text x="99.6" y="170.3">MICROSD</text>
<text x="53.3" y="179.2">R28</text>
<text x="62.2" y="179.2">33R</text>
<text x="97.8" y="198.8">MicroSD-A102-206017-001</text>
</g>
<g font-size="1.6" fill="#f00">
<text x="201.8" y="23.5">MBIAS</text>
<text x="208.6" y="23.5">[5]</text>
<text x="20.4" y="27.1">[5]</text>
<text x="20.4" y="25.3">[5]</text>
<text x="24.2" y="25.3">UART0_RX</text>
<text x="24.2" y="27.1">UART0_TX</text>
<text x="113.8" y="25.3">VDD_5V</text>
<text x="113.8" y="28.8">VDD_SYS_3.3V</text>
<text x="113.8" y="27.1">VDD_5V</text>
<text x="33.1" y="35.9">[5]</text>
<text x="34" y="34.2">[5]</text>
<text x="36.8" y="35.9">SPI1_CLK/GPIOA14</text>
<text x="37.7" y="34.2">SPI1_CS/GPIOA13</text>
<text x="40.2" y="32.4">[5]</text>
<text x="40.2" y="30.6">[5]</text>
<text x="43.9" y="32.4">I2C0_SDA</text>
<text x="43.9" y="30.6">I2C0_SCL</text>
<text x="115.2" y="32.4">GPIOL11/IR-RX</text>
<text x="115.4" y="34.2">GPIOG11</text>
<text x="116.1" y="35.9">USB-DM3</text>
<text x="124.3" y="34.2">[5]</text>
<text x="125.2" y="35.9">[6]</text>
<text x="128.7" y="32.4">[5,9]</text>
<text x="252.5" y="34.2">UBOOT</text>
<text x="259.9" y="34.2">[6]</text>
<text x="32.2" y="39.5">[5]</text>
<text x="32.2" y="37.7">[5]</text>
<text x="33.1" y="41.3">[5]</text>
<text x="35.9" y="39.5">SPI1_MOSI/GPIOA15</text>
<text x="35.9" y="37.7">SIP1_MISO/GPIOA16</text>
<text x="36.8" y="41.3">UART1_RX/GPIOG7</text>
<text x="116.1" y="37.7">USB-DP3</text>
<text x="116.1" y="41.3">USB-DP2</text>
<text x="116.1" y="39.5">USB-DM2</text>
<text x="125" y="37.7">[6]</text>
<text x="125" y="41.3">[6]</text>
<text x="125.2" y="39.5">[6]</text>
<text x="142.4" y="39.5">[9]</text>
<text x="142.6" y="37.7">[9]</text>
<text x="146.1" y="39.5">MIC_N</text>
<text x="146.3" y="37.7">MIC_P</text>
<text x="212.3" y="39.5">MICIN1N</text>
<text x="212.5" y="37.7">MICIN1P</text>
<text x="221" y="39.5">[5]</text>
<text x="221" y="37.7">[5]</text>
<text x="2.8" y="46.6">[5]</text>
<text x="6.6" y="46.6">LINEOUTL</text>
<text x="33.1" y="43.1">[5]</text>
<text x="36.8" y="43.1">UART1_TX/GPIOG6</text>
<text x="44.8" y="47.5">LOUT_R</text>
<text x="44.8" y="45.7">LOUT_L</text>
<text x="46.6" y="44.1">CVBS</text>
<text x="114.7" y="43.1">EPHY-RXN</text>
<text x="114.8" y="44.8">EPHY-RXP</text>
<text x="115" y="46.6">EPHY-TXN</text>
<text x="125" y="43.1">[5]</text>
<text x="125" y="44.8">[5]</text>
<text x="125" y="46.6">[5]</text>
<text x="251.6" y="43.1">GPIOL4/RECOVERY</text>
<text x="269.2" y="43.1">[5]</text>
<text x="2.8" y="48.4">[5]</text>
<text x="6.6" y="48.4">LINEOUTR</text>
<text x="42.8" y="51.9">[9]</text>
<text x="43" y="50.2">[9]</text>
<text x="46.6" y="51.9">MIC_N</text>
<text x="46.8" y="50.2">MIC_P</text>
<text x="114.1" y="50.2">EPHY-LINK-LED</text>
<text x="114.5" y="51.9">EPHY-SPD-LED</text>
<text x="115.2" y="48.4">EPHY-TXP</text>
<text x="125" y="48.4">[5]</text>
<text x="128.6" y="51.9">[5]</text>
<text x="128.6" y="50.2">[5]</text>
<text x="252.1" y="48.4">GPIOL11/IR-RX</text>
<text x="265.6" y="48.4">[5,9]</text>
<text x="242" y="82.2">GPIOL3/K1</text>
<text x="252.1" y="82.2">[5]</text>
<text x="241.8" y="89.3">KEYADC</text>
<text x="250.5" y="89.3">[6]</text>
<text x="23.3" y="94.6">[5]</text>
<text x="25.1" y="91.1">[5]</text>
<text x="27" y="94.6">SIP0_MISO/GPIOC1</text>
<text x="28.8" y="91.1">SPI0_CS/GPIOC3</text>
<text x="96.3" y="101.7">SPI0_MOSI/GPIOC0</text>
<text x="96.3" y="98.2">SPI0_CLK/GPIOC2</text>
<text x="112.6" y="98.2">[5]</text>
<text x="113.5" y="101.7">[5]</text>
<text x="30.2" y="121.3">[5]</text>
<text x="34" y="121.3">TV-OUT</text>
<text x="94.6" y="120.6">CVBS</text>
<text x="174.4" y="135.5">[5]</text>
<text x="178.1" y="135.5">GPIOL10/PWR-LED</text>
<text x="170" y="139.1">[5]</text>
<text x="173.7" y="139.1">GPIOA10/STATUS-LED</text>
<text x="32.7" y="172.8">[5]</text>
<text x="36.4" y="172.8">SDC0-D2</text>
<text x="30.9" y="180">[5]</text>
<text x="30.9" y="176.4">[5]</text>
<text x="32.7" y="174.6">[5]</text>
<text x="34.7" y="176.4">SDC0-CMD</text>
<text x="34.7" y="180">SDC0-CLK</text>
<text x="36.4" y="174.6">SDC0-D3</text>
<text x="32.7" y="183.5">[5]</text>
<text x="32.7" y="185.3">[5]</text>
<text x="36.4" y="183.5">SDC0-D0</text>
<text x="36.4" y="185.3">SDC0-D1</text>
<text x="30.9" y="187.1">[5]</text>
<text x="34.7" y="187.1">SDC0-DET</text>
</g>
<g font-size="1.6">
<text x="49.6" y="28.8">GND</text>
<text x="55.1" y="24.6">R0402</text>
<text x="55.1" y="26.3">R0402</text>
<text x="67.2" y="24.5">1</text>
<text x="67.2" y="26.3">2</text>
<text x="67.2" y="28.1">3</text>
<text x="67.2" y="29.8">4</text>
<text x="76.5" y="29.7">SCL0</text>
<text x="76.5" y="27.9">GND</text>
<text x="76.5" y="24.3">DBG_RX</text>
<text x="76.5" y="26.1">DBG_TX</text>
<text x="87.1" y="24.3">5V(in)</text>
<text x="87.1" y="26.1">5V(in)</text>
<text x="87.1" y="27.9">3V3(out)</text>
<text x="87.1" y="29.7">GND</text>
<text x="102.6" y="24.5">1</text>
<text x="102.6" y="26.3">2</text>
<text x="102.6" y="28.1">3</text>
<text x="102.6" y="29.8">4</text>
<text x="224.6" y="24.2">VDD_SYS_3.3V</text>
<text x="67.2" y="31.6">5</text>
<text x="67.2" y="33.4">6</text>
<text x="67.2" y="35.2">7</text>
<text x="76.5" y="33.2">SPI1_CS</text>
<text x="76.5" y="35">SPI1_SCK</text>
<text x="76.5" y="31.5">SDA0</text>
<text x="87.1" y="31.5">IR_RX</text>
<text x="87.1" y="33.2">GPIOG11</text>
<text x="87.1" y="35">DM3</text>
<text x="102.6" y="31.6">5</text>
<text x="102.6" y="33.4">6</text>
<text x="102.6" y="35.2">7</text>
<text x="115.6" y="30.6">GND</text>
<text x="174.2" y="33.4">R0402</text>
<text x="181.4" y="31.7">C0402</text>
<text x="186.5" y="35.2">GND</text>
<text x="66.3" y="40.5">10</text>
<text x="67.2" y="37">8</text>
<text x="67.2" y="38.7">9</text>
<text x="76.5" y="36.8">SPI1_MISO</text>
<text x="76.5" y="40.3">UART1_RX</text>
<text x="76.5" y="38.6">SPI1_MOSI</text>
<text x="87.1" y="40.3">DP2</text>
<text x="87.1" y="38.6">DM2</text>
<text x="87.1" y="36.8">DP3</text>
<text x="102.6" y="37">8</text>
<text x="102.6" y="38.7">9</text>
<text x="102.6" y="40.5">10</text>
<text x="161.8" y="36.8">C0402</text>
<text x="197.4" y="37">C0402</text>
<text x="197.4" y="38.8">C0402</text>
<text x="35.6" y="47.7">C0402</text>
<text x="35.6" y="45.9">C0402</text>
<text x="66.3" y="42.3">11</text>
<text x="66.3" y="44.1">12</text>
<text x="66.3" y="45.8">13</text>
<text x="66.3" y="47.6">14</text>
<text x="76.5" y="42.1">UART1_TX</text>
<text x="76.5" y="43.9">CVBS</text>
<text x="76.5" y="47.5">LINEOUT_R</text>
<text x="76.5" y="45.7">LINEOUT_L</text>
<text x="87.1" y="45.7">TD-</text>
<text x="87.1" y="47.5">TD+</text>
<text x="87.1" y="42.1">RD-</text>
<text x="87.1" y="43.9">RD+</text>
<text x="102.6" y="42.3">11</text>
<text x="102.6" y="44.1">12</text>
<text x="102.6" y="45.8">13</text>
<text x="102.6" y="47.6">14</text>
<text x="66.3" y="49.4">15</text>
<text x="66.3" y="51.2">16</text>
<text x="76.5" y="49.2">MIC_P</text>
<text x="76.5" y="51">MIC_N</text>
<text x="87.1" y="49.2">LED_LNK</text>
<text x="87.1" y="51">LED_ACT</text>
<text x="102.6" y="49.4">15</text>
<text x="102.6" y="51.2">16</text>
<text x="69.3" y="57.8">SIP-16-2</text>
<text x="97.8" y="57.8">SIP-16-2</text>
<text x="172.5" y="54.8">R0402</text>
<text x="168.7" y="60.1">GND</text>
<text x="199.1" y="65.4">VDD_SYS_3.3V</text>
<text x="51.6" y="76.1">VDD_SYS_3.3V</text>
<text x="204.5" y="76.1">R0402</text>
<text x="172.1" y="79.6">3</text>
<text x="172.1" y="81.4">4</text>
<text x="184.4" y="79.6">2</text>
<text x="184.4" y="81.4">1</text>
<text x="227.6" y="81.4">R0402</text>
<text x="46.2" y="86.8">R0402</text>
<text x="133.3" y="85">VDD_SYS_3.3V</text>
<text x="174.2" y="88">TS-030</text>
<text x="190.2" y="89.1">R0402</text>
<text x="202.7" y="88.6">C0402</text>
<text x="218.4" y="88.5">2</text>
<text x="227" y="88.5">1</text>
<text x="69" y="90.3">1</text>
<text x="69" y="93.9">2</text>
<text x="86.6" y="93.9">7</text>
<text x="86.6" y="90.3">8</text>
<text x="167.1" y="90.3">GND</text>
<text x="199.1" y="93.9">GND</text>
<text x="220.5" y="92.7">SOD-523</text>
<text x="41.2" y="98.2">VDD_SYS_3.3V</text>
<text x="69" y="97.4">3</text>
<text x="69" y="101">4</text>
<text x="86.6" y="101">5</text>
<text x="86.6" y="97.4">6</text>
<text x="124.5" y="101">C0603</text>
<text x="138.7" y="101">C0603</text>
<text x="71.1" y="106.9">sop8-200mil</text>
<text x="72.9" y="116.8">Close to jack</text>
<text x="201.6" y="118.4">VDD_SYS_3.3V</text>
<text x="72.6" y="120.5">1</text>
<text x="74.7" y="124.7">L0603</text>
<text x="83" y="120.5">2</text>
<text x="51.6" y="129.5">R0402</text>
<text x="71.1" y="131.2">C0402</text>
<text x="90.7" y="131.2">C0402</text>
<text x="206.2" y="131.2">R0402</text>
<text x="58.7" y="136.6">GND</text>
<text x="232.6" y="134.7">4</text>
<text x="244.8" y="134.7">3</text>
<text x="87.1" y="140.1">GND</text>
<text x="225.8" y="138.3">R0402</text>
<text x="232.6" y="138.3">2</text>
<text x="244.8" y="138.3">1</text>
<text x="234.7" y="144.7">LEDx2_1615</text>
<text x="64.2" y="154">VDD_SYS_3.3V</text>
<text x="87.8" y="154">VDD_SYS_3.3V</text>
<text x="248.9" y="150.8">GND</text>
<text x="67.6" y="165">C0603</text>
<text x="83.6" y="166.8">R0402</text>
<text x="64" y="170.3">GND</text>
<text x="92.5" y="168.6">R0402</text>
<text x="97.4" y="172.1">1</text>
<text x="97.4" y="173.9">2</text>
<text x="97.4" y="175.6">3</text>
<text x="97.4" y="177.4">4</text>
<text x="97.4" y="179.2">5</text>
<text x="56.9" y="183">R0402</text>
<text x="97.4" y="181">6</text>
<text x="97.4" y="182.8">7</text>
<text x="97.4" y="184.5">8</text>
<text x="96.6" y="189.9">10</text>
<text x="96.6" y="191.6">11</text>
<text x="97.4" y="186.3">9</text>
<text x="96.6" y="193.4">12</text>
<text x="96.6" y="195.2">13</text>
<text x="111.5" y="195.2">M1</text>
<text x="111.5" y="193.4">M2</text>
<text x="99.6" y="201.1">tf-ext</text>
<text x="229.9" y="202.2">Size</text>
<text x="231.7" y="198.5">NanoPi Duo</text>
<text x="231.7" y="204">A3</text>
<text x="237" y="202.2">Document Number</text>
<text x="237" y="204">GPIO,IR,LEDs,LAN,DBG_UART</text>
<text x="286.8" y="202.2">Rev</text>
<text x="94.2" y="205.9">GND</text>
<text x="229.9" y="207.5">Date:</text>
<text x="239.1" y="207.5">Friday, December 18, 2020</text>
<text x="265.5" y="207.5">Sheet</text>
<text x="274.4" y="207.5">9</text>
<text x="279.7" y="207.5">of</text>
<text x="285" y="207.5">11</text>
<text x="286.8" y="204.7">v1.1 1709</text>
</g>
<g font-size="1.6" fill="#003f7f">
<text x="70.2" y="25.6">1</text>
<text x="70.2" y="27.4">2</text>
<text x="70.2" y="29.2">3</text>
<text x="99.6" y="25.6">1</text>
<text x="99.6" y="27.4">2</text>
<text x="99.6" y="29.2">3</text>
<text x="70.2" y="30.9">4</text>
<text x="70.2" y="32.7">5</text>
<text x="70.2" y="34.5">6</text>
<text x="99.6" y="30.9">4</text>
<text x="99.6" y="32.7">5</text>
<text x="99.6" y="34.5">6</text>
<text x="70.2" y="36.3">7</text>
<text x="70.2" y="38.1">8</text>
<text x="70.2" y="39.8">9</text>
<text x="70.2" y="41.6">10</text>
<text x="98.7" y="41.6">10</text>
<text x="99.6" y="36.3">7</text>
<text x="99.6" y="38.1">8</text>
<text x="99.6" y="39.8">9</text>
<text x="70.2" y="43.4">11</text>
<text x="70.2" y="45.2">12</text>
<text x="70.2" y="46.9">13</text>
<text x="98.7" y="43.4">11</text>
<text x="98.7" y="45.2">12</text>
<text x="98.7" y="46.9">13</text>
<text x="70.2" y="48.7">14</text>
<text x="70.2" y="50.5">15</text>
<text x="70.2" y="52.3">16</text>
<text x="98.7" y="48.7">14</text>
<text x="98.7" y="50.5">15</text>
<text x="98.7" y="52.3">16</text>
<text x="175.1" y="80.7">3</text>
<text x="175.1" y="82.5">4</text>
<text x="181.4" y="80.7">2</text>
<text x="181.4" y="82.5">1</text>
<text x="72" y="91.4">CS#</text>
<text x="72" y="95">SO/SIO1 HOLD#</text>
<text x="81.1" y="91.4">VCC</text>
<text x="72" y="98.5">WP#</text>
<text x="80.3" y="98.5">SCLK</text>
<text x="72" y="102.1">GND</text>
<text x="78.8" y="102.1">SI/SIO0</text>
<text x="235.6" y="135.8">+YG -YG</text>
<text x="235.6" y="139.4">+G</text>
<text x="240.9" y="139.4">-G</text>
<text x="100.5" y="173.2">DAT2</text>
<text x="100.5" y="175">CD/DAT3</text>
<text x="100.5" y="176.7">CMD</text>
<text x="100.5" y="178.5">VDD</text>
<text x="100.5" y="180.3">CLK</text>
<text x="100.5" y="182.1">VSS</text>
<text x="100.5" y="183.9">DAT0</text>
<text x="100.5" y="185.6">DAT1</text>
<text x="100.5" y="187.4">CD</text>
<text x="100.5" y="191">GND1</text>
<text x="100.5" y="192.7">GND2</text>
<text x="100.5" y="194.5">GND3</text>
<text x="100.5" y="196.3">GND4</text>
<text x="107.1" y="196.3">M1</text>
<text x="107.1" y="194.5">M2</text>
</g>
<text font-size="1.6" fill="#00f" x="46.2" y="120.4">Z0= 37.5ohm</text>
</svg>
